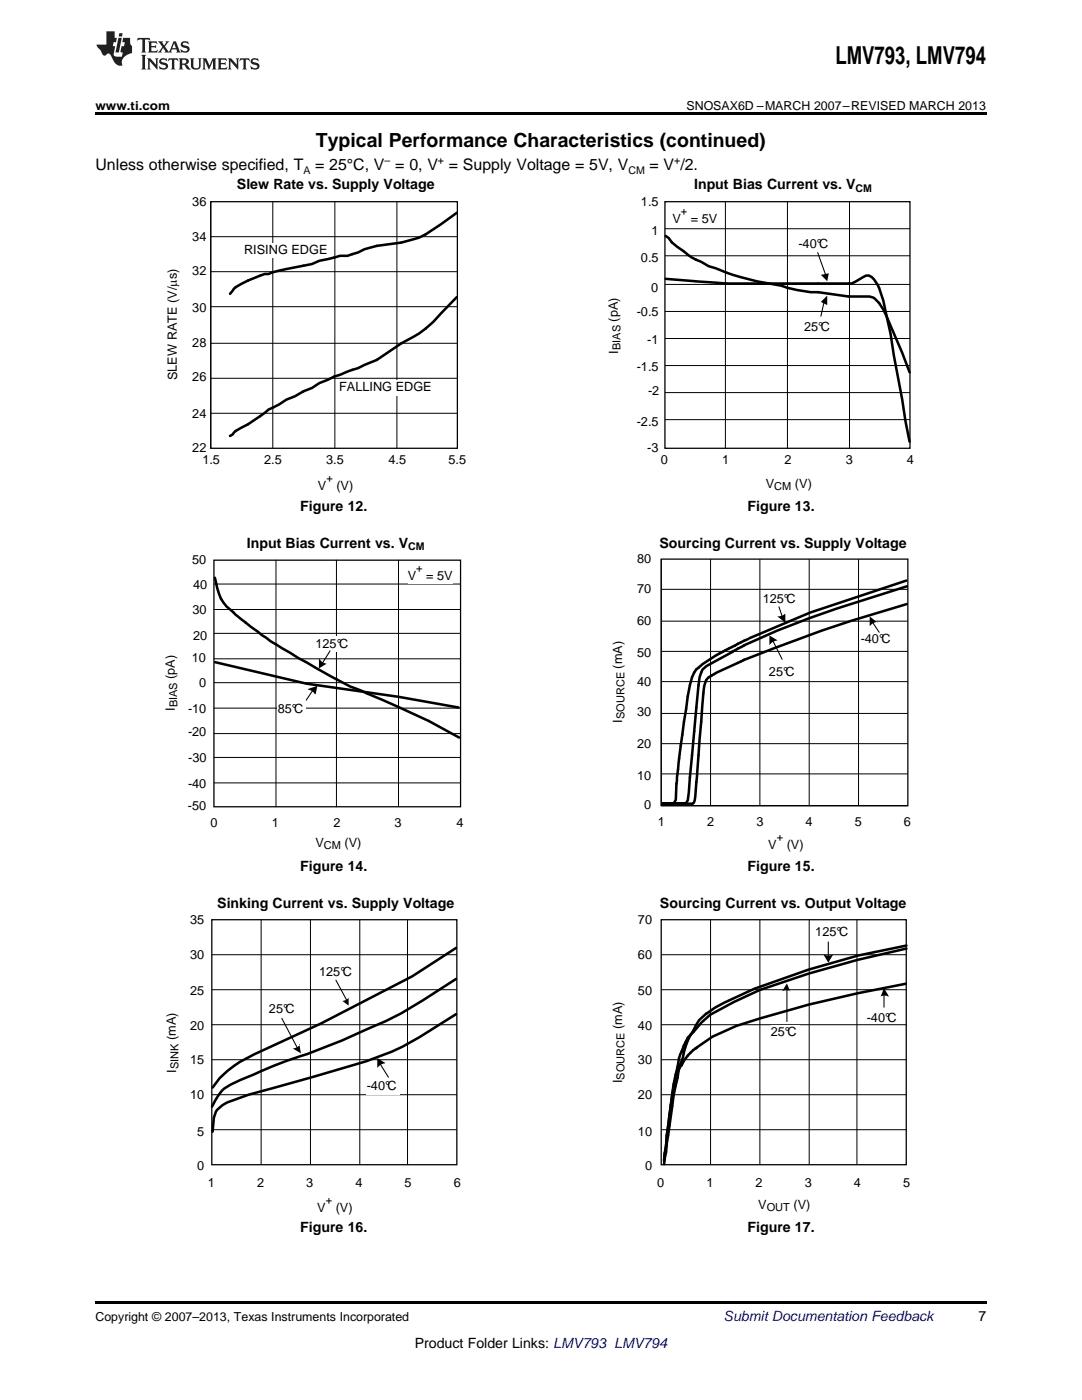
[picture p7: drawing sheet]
<svg xmlns="http://www.w3.org/2000/svg" width="216mm" height="279mm" viewBox="0 0 216 279" stroke-linecap="round" stroke-linejoin="round" font-family="sans-serif">
<path d="M19 259.7h177.8v.5h-177.8z" fill="#000"/>
<g fill="#fff">
<path d="M66.9 247.6h.3v.7h-.3z"/>
<path d="M156.1 247.6h.4v.7h-.4z"/>
</g>
<path d="M91 195.4l-11 6.8a160.5 160.5 0 0 1-19.7 8.5l-3.9 1.3-4.8 2a44.7 44.7 0 0 0-6.8 3.2 11 11 0 0 0-2.5 3.7M91 189.2l-8.8 5.7-18.2 9.4-13.3 6.1a19.8 19.8 0 0 0-8.3 6.6M91 202.4l-7.3 4.6-3.4 1.9-2.2 1-5 1.9-23.5 6.7-3.9 1.4a5.7 5.7 0 0 0-2.6 1.9l-.4 1.3-.3 2.8" fill="none" stroke="#000" stroke-width=".51"/>
<path d="M42.3 183.6h48.9v48.8h-48.9z" fill="none" stroke="#000" stroke-width=".25"/>
<path d="M42.3 197.5h48.9M42.3 190.5h48.9M52.1 183.6v48.8M61.9 183.6v48.8M71.8 183.6v48.8M81.3 183.6v48.8M42.3 218.5h48.9M42.3 211.5h48.9M42.3 204.5h48.9M42.3 225.5h48.9" fill="none" stroke="#000" stroke-width=".2"/>
<g fill="#fff">
<path d="M53.7 199.7h5.7v3.2h-5.7z" fill-rule="evenodd"/>
<path d="M63.5 192.4h7.3v3.2h-7.3z" fill-rule="evenodd"/>
<path d="M73.1 215.3h6.6v3.2h-6.6z" fill-rule="evenodd"/>
</g>
<path d="M67 195.6l2.3 4.1M56.2 203.2l3.2 6.1M75.9 212.4l1.6 2.6" fill="none" stroke="#000" stroke-width=".21"/>
<g fill="#000">
<path d="M58.4 209.2a1.84 1.84 0 0 0 1.5-.7l-.2-.2 .3 1.9z" fill-rule="evenodd"/>
<path d="M68.2 199.8a1.84 1.84 0 0 0 1.5-.8l-.1 .1v1.6z" fill-rule="evenodd"/>
<path d="M75.3 211.2l1.6 .9-.1 .1a2.22 2.22 0 0 0-1.5 .9z" fill-rule="evenodd"/>
</g>
<path d="M172.9 201.6h6.7v3.2h-6.7z" fill-rule="evenodd" fill="#fff"/>
<path d="M180.8 196.3a233.3 233.3 0 0 0-33.9 8.4l-4.7 2.2-3.5 2.4M180.9 189.3l-9.8 2.3-9.8 2.7-9.7 3.3-5.1 2.4-4.8 2.5-1.7 1.6-2.8 3-1.2 2.7a7.4 7.4 0 0 0-.8 3 62.9 62.9 0 0 0-1.9 12.1l-.3 1.9M180.9 188.7l-9.7 2-9.9 2.8-10.8 3.9-5.9 2.7-1.9 1-1.7 1.2M139.1 209.1a7.9 7.9 0 0 0-3.1 3.5l-.6 1.1-.3 1.1a25.8 25.8 0 0 0-1.5 7.7l-1.1 9.3M140.9 202.3l-1.4 1.3-1.2 2.1a12.1 12.1 0 0 0-2 5.2l-.3 .8a7.2 7.2 0 0 0-.8 3.3l-.8 3.6-1.9 13.7M132.9 228.5l-.4 3" fill="none" stroke="#000" stroke-width=".51"/>
<path d="M131.9 183.6h48.9v48.8h-48.9z" fill="none" stroke="#000" stroke-width=".25"/>
<path d="M131.9 197.5h48.9M131.9 190.5h48.9M141.8 183.6v48.8M151.6 183.6v48.8M161.5 183.6v48.8M171 183.6v48.8M131.9 218.5h48.9M131.9 211.5h48.9M131.9 204.5h48.9M131.9 225.5h48.9" fill="none" stroke="#000" stroke-width=".2"/>
<g fill="#fff">
<path d="M162.7 184.5h7v2.9h-7z" fill-rule="evenodd"/>
<path d="M153.8 204.5h5.8v3.2h-5.8z" fill-rule="evenodd"/>
</g>
<path d="M157 197.5v6.4M165.3 188v2.9M176.4 198.5v2.5" fill="none" stroke="#000" stroke-width=".21"/>
<g fill="#000">
<path d="M157 196.3l.7 1.5h.1a1.83 1.83 0 0 0-1.7 0z" fill-rule="evenodd"/>
<path d="M164.3 190.5h.2a2.22 2.22 0 0 0 1.7 0l-.9 1.6z" fill-rule="evenodd"/>
<path d="M176.4 197.2l.9 1.7a1.84 1.84 0 0 0-1.7 0z" fill-rule="evenodd"/>
</g>
<g fill="#fff">
<path d="M66.9 175.6h.3v.7h-.3z"/>
<path d="M156.1 175.6h.4v.7h-.4z"/>
</g>
<path d="M180.8 115.9l-19.2 6.4-12.1 5.1M181 117a221 221 0 0 0-32.6 11.8M142.9 130.8a12.8 12.8 0 0 0-4.4 3.4 22.1 22.1 0 0 0-1.6 7.3l-.7 5.1a140.8 140.8 0 0 0-1.4 13.1l-.5 .6-2.1 .1h6.1l.3-.7 1.6-20.1a9.2 9.2 0 0 1 .9-4.1l1.9-1.3 5.5-2.5M146.3 130l-5.3 2.9a4.5 4.5 0 0 0-1.6 3.8l-2.2 23-.4 .6h-4.6M148.5 128.8l-2.5 1.3M149.3 127.5l-6.3 3.2M180.9 120.6a298.2 298.2 0 0 0-32.6 11.2" fill="none" stroke="#000" stroke-width=".51"/>
<path d="M131.9 111.6h49.3v49.2h-49.3z" fill="none" stroke="#000" stroke-width=".25"/>
<path d="M131.9 111.6v49.2h49.3M131.9 117.6h49.3M141.8 111.6v49.2M151.6 111.6v49.2M161.5 111.6v49.2M171.3 111.6v49.2M131.9 136h49.3M131.9 130h49.3M131.9 124h49.3M131.9 154.4h49.3M131.9 148.4h49.3M131.9 142.4h49.3" fill="none" stroke="#000" stroke-width=".2"/>
<g fill="#fff">
<path d="M152.3 117.9h6.9v3.2h-6.9z" fill-rule="evenodd"/>
<path d="M153.5 132.5h5.7v3.2h-5.7z" fill-rule="evenodd"/>
</g>
<path d="M154.2 127.8l1.9 3.8M155.4 121.1l.7 1.9M174.2 124.3l1.2 1.9" fill="none" stroke="#000" stroke-width=".21"/>
<g fill="#000">
<path d="M153.5 126.8l1.6 1a2.01 2.01 0 0 0-1.6 .9z" fill-rule="evenodd"/>
<path d="M155.1 123h.1a1.84 1.84 0 0 0 1.6-.6l-.1 1.9z" fill-rule="evenodd"/>
<path d="M173.5 123l1.6 1.3v-.2a2.17 2.17 0 0 0-1.6 .8z" fill-rule="evenodd"/>
</g>
<path d="M42.9 115.3a10.8 10.8 0 0 0 2.3 5.7l2.9 2.6a86.9 86.9 0 0 0 13.1 8.6 77.1 77.1 0 0 0 12.1 6.2l6.2 2.7a101.6 101.6 0 0 1 12.1 6.1" fill="none" stroke="#000" stroke-width=".51"/>
<path d="M42.7 111.8h49.2v49.2h-49.2z" fill="none" stroke="#000" stroke-width=".25"/>
<path d="M42.7 116.6h49.2M55.1 111.8v49.2M67.1 111.8v49.2M79.5 111.8v49.2M42.7 121.6h49.2M42.7 126.4h49.2M42.7 131.5h49.2M42.7 136.2h49.2M42.7 141.3h49.2M42.7 146.4h49.2M42.7 151.2h49.2M42.7 156.2h49.2" fill="none" stroke="#000" stroke-width=".2"/>
<g fill="#fff">
<path d="M63 127h7v3.2h-7z" fill-rule="evenodd"/>
<path d="M81.4 112.1h8.9v4.5h-8.9z" fill-rule="evenodd"/>
</g>
<path d="M65.9 129.9l-1.6 2.5" fill="none" stroke="#000" stroke-width=".21"/>
<path d="M63.6 131.5l.2 .1a1.76 1.76 0 0 0 1.4 .8l-1.6 1z" fill-rule="evenodd" fill="#000"/>
<path d="M42.9 132.2l18.2 4.2 18.4 2.7 12 2.1" fill="none" stroke="#000" stroke-width=".51"/>
<path d="M55.4 140.1h5.7v2.8h-5.7z" fill-rule="evenodd" fill="#fff"/>
<path d="M62.4 137.8l-1.3 1.9" fill="none" stroke="#000" stroke-width=".21"/>
<path d="M61.4 137.5l1.9-.6-.4 1.7a2.41 2.41 0 0 0-1.5-1.1z" fill-rule="evenodd" fill="#000"/>
<g fill="#fff">
<path d="M66.9 103.6h.3v.8h-.3z"/>
<path d="M156.1 103.6h.4v.8h-.4z"/>
</g>
<path d="M91.1 42.5a54.2 54.2 0 0 1-7.5 4.9 31.4 31.4 0 0 1-8.4 1.7l-2.5 .6-1.3 .7-2 .7h-1.5l-4.2 .9-1.5 .7-6.5 1.3-2.1 .7h-.8a18.8 18.8 0 0 0-6.2 2.9l-.7 1M91.1 59.3l-3.2 3.3a21.3 21.3 0 0 1-7.8 5.9l-4.9 3.3-3.8 1.7-4.7 1.6-3 1.3-1.5 1-1.7 .7-1.6 1-1.7 .6-1.5 1-2.1 1a30.9 30.9 0 0 1-6.6 4.3l-.5 .7-.6 .3" fill="none" stroke="#000" stroke-width=".51"/>
<path d="M42.1 40.3h49.2v49.2h-49.2z" fill="none" stroke="#000" stroke-width=".25"/>
<path d="M42.1 40.3v49.2M42.1 54.2h49.2M42.1 47.2h49.2M54.4 40.3v49.2M66.8 40.3v49.2M79.2 40.3v49.2M42.1 75.5h49.2M42.1 68.5h49.2M42.1 61.2h49.2M42.1 82.5h49.2" fill="none" stroke="#000" stroke-width=".2"/>
<g fill="#fff">
<path d="M48.7 48.5h16.5v2.9h-16.5z" fill-rule="evenodd"/>
<path d="M67.8 75.8h18.4v3.2h-18.4z" fill-rule="evenodd"/>
</g>
<path d="M132.8 47.1l.6 .4 .7 .9 2.3 1.7a9.2 9.2 0 0 0 3.5 2.2l1.5 .8 1.5 .5a45.7 45.7 0 0 0 13 3.4 22.7 22.7 0 0 0 7.3 1.3l6.1 .9h4.2l.7 .2a7.6 7.6 0 0 1 2.7 3.7l3.1 7.3 1.5 3.9M132.8 55.6l6 .5M138.9 56.2l6.1 .4h24.9l2.4-1.3a1.41 1.41 0 0 1 2.1 .5l1 1.6 .8 2.6 1.5 6.7 .6 4.2 3.2 17.3" fill="none" stroke="#000" stroke-width=".51"/>
<path d="M132.7 40.3h48.9v49.2h-48.9z" fill="none" stroke="#000" stroke-width=".25"/>
<path d="M132.7 56.8h48.9M132.7 51h48.9M132.7 45.6h48.9M144.7 40.3v49.2M157.1 40.3v49.2M169.5 40.3v49.2M132.7 78.4h48.9M132.7 73h48.9M132.7 67.6h48.9M132.7 62.2h48.9M132.7 83.7h48.9" fill="none" stroke="#000" stroke-width=".2"/>
<g fill="#fff">
<path d="M159.3 47.2h6.4v3.2h-6.4z" fill-rule="evenodd"/>
<path d="M160.3 63.7h5.7v3.2h-5.7z" fill-rule="evenodd"/>
</g>
<path d="M163.2 50.4l1.5 4.5M164.4 60.3l-.6 2.8" fill="none" stroke="#000" stroke-width=".21"/>
<path d="M163.8 54.9l1.6-.4-.3 1.6zM163.8 60.3l1.3-1.3v1.9z" fill="#000"/>
<path d="M134.3 40.6h8.9v4.7h-8.9z" fill-rule="evenodd" fill="#fff"/>
<path d="M19 22.5h177.8v.5h-177.8z" fill="#000"/>
<g fill="#231f20">
<path d="M27.5 7.6l-.1 .5 .4-.2h.6v.1v2.1l-.2 .4h1l-.3-.4v-2.1l.1-.1h.5l.5 .2-.2-.5zM29.5 8.3l.2 .3v1.5l-.2 .4h1.8l.2-.6a1.04 1.04 0 0 1-1.3 .2v-.7h.6l.3 .2v-.6l-.3 .2h-.6v-.6l.8-.1 .4 .3-.2-.5zM31.5 8.3l.9 1.1-.9 1.1h.8l-.2-.2 .5-.7 .4 .7-.2 .2h1.5l-.1-.2 .1-.4h.9l.1 .4-.2 .2h1l-.3-.3-.7-1.9h-.5l-.9 2-.8-1 .9-1h-.8l.1 .3-.3 .5-.4-.6 .2-.2zM34.7 8.6l.4 1h-.7zM36.3 8.4a.63 .63 0 0 0-.2 .7 .63 .63 0 0 0 .6 .4l.6 .2 .1 .2a.75 .75 0 0 1-.7 .4 .75 .75 0 0 1-.6-.5l.1 .7 .1-.1a1.11 1.11 0 0 0 1.5-.6 1.13 1.13 0 0 0-1.2-.8l-.1-.4a1.04 1.04 0 0 1 1.2 .2l-.2-.5-.1 .1-.5-.2zM28.2 10.9l.2 .4v2.2l-.2 .4h1l-.3-.4v-2.2l.3-.4zM29.3 11.6l.3 .4v1.5l-.3 .4h.8l-.2-.4v-1.3l1.5 1.7v-1.9l.2-.4h-.7l.2 .4v.9l-1.1-1.3zM32 11.8a.62 .62 0 0 0-.2 .7 .62 .62 0 0 0 .6 .4l.6 .1 .1 .3a.76 .76 0 0 1-.7 .3 .76 .76 0 0 1-.6-.4l.1 .7 .1-.1a1.11 1.11 0 0 0 1.5-.6 1.13 1.13 0 0 0-1.2-.8l-.1-.4a1.04 1.04 0 0 1 1.2 .2l-.2-.6-.1 .1-.5-.1zM33.7 11.6l-.2 .6a.61 .61 0 0 1 .8-.3v1.6l-.2 .4h.9l-.2-.4v-1.6a.63 .63 0 0 1 .8 .3l-.2-.6zM35.6 11.6l.3 .4v1.5l-.3 .4h1l-.2-.2v-.8l.5 .2a.76 .76 0 0 0 1.2 .7l-1-1a.58 .58 0 0 0 .6-.5 .58 .58 0 0 0-.5-.6zM36.4 11.9h.1a.45 .45 0 0 1 .5 .1 .45 .45 0 0 1 .1 .5l-.7 .2zM37.9 11.6l.2 .2a2.17 2.17 0 0 0 .3 1.9 .99 .99 0 0 0 1.6-.6v-1.1l.2-.4h-.7l.2 .2a1.92 1.92 0 0 1-.2 1.8 .6 .6 0 0 1-.9-.5v-1.1l.2-.4zM40.4 11.6l.2 .4v1.5l-.2 .4h.7l-.2-.4v-1.4l.8 1.8 .8-1.8v1.4l-.2 .4h.9l-.2-.4v-1.5l.2-.4h-.8l-.6 1.5-.6-1.5zM43.4 11.6l.2 .4v1.5l-.2 .4h1.8l.2-.6a1.04 1.04 0 0 1-1.3 .1v-.6h.5l.4 .2v-.6l-.4 .2h-.5v-.7h.8l.3 .3-.1-.6zM45.5 11.6l.2 .4v1.5l-.2 .4h.7l-.2-.4v-1.3l1.5 1.7v-1.9l.2-.4h-.7l.2 .4v.9l-1.1-1.3zM47.9 11.6l-.1 .6a.61 .61 0 0 1 .8-.3v1.6l-.3 .4h1l-.3-.4 .1-1.6a.63 .63 0 0 1 .7 .3l-.1-.6zM50.2 11.8a.62 .62 0 0 0-.2 .7 .62 .62 0 0 0 .6 .4l.6 .1 .2 .3a.76 .76 0 0 1-.8 .3 .76 .76 0 0 1-.6-.4l.1 .7 .2-.1a1.11 1.11 0 0 0 1.5-.6 1.13 1.13 0 0 0-1.3-.8l-.1-.4a1.04 1.04 0 0 1 1.2 .2l-.1-.6-.2 .1-.5-.1z"/>
<path d="M21.2 6.3v2.6h-1.9l.1 .4 .7 .9a.91 .91 0 0 0 1 .8 .56 .56 0 0 1 .5-.3 .56 .56 0 0 1 .5 .3l.4 .8a1.53 1.53 0 0 0 1.9 1.2 1.54 1.54 0 0 1 1-2.1l.9-.3v-1.4a1.52 1.52 0 0 1-.3-1.6h-1.4l-.2 .8h.5l-.2 .8h-.4l-.2 1v.2l.4 .1-.2 .8a1.93 1.93 0 0 1-1.6-.3l.3-1.8h-.5l.2-.8h.4l.2-.8h-.4v-1.3zM23.6 7.6l-.6 2.9h.7l.6-2.9zM23.8 6.6l-.1 .7h.6l.2-.7z"/>
</g>
<text font-size="4.9" x="166.7" y="12.8">LMV793, LMV794</text>
<text font-size="3.9" x="63" y="29.3">Typical Performance Characteristics (continued)</text>
<g font-size="3.2">
<text x="19" y="34">Unless otherwise specified, T</text>
<text x="62.9" y="34">= 25°C, V = 0, V = Supply Voltage = 5V, V</text>
<text x="129.6" y="34">= V /2.</text>
</g>
<g font-size="2.8">
<text x="47.3" y="37.7">Slew Rate vs. Supply Voltage</text>
<text x="138.5" y="37.7">Input Bias Current vs. V</text>
<text x="59.9" y="101.9">Figure 12.</text>
<text x="149.2" y="101.9">Figure 13.</text>
<text x="49.2" y="109.3">Input Bias Current vs. V</text>
<text x="131.6" y="109.3">Sourcing Current vs. Supply Voltage</text>
<text x="59.9" y="173.8">Figure 14.</text>
<text x="149.2" y="173.8">Figure 15.</text>
<text x="43.4" y="181.3">Sinking Current vs. Supply Voltage</text>
<text x="131.7" y="181.3">Sourcing Current vs. Output Voltage</text>
<text x="59.9" y="245.8">Figure 16.</text>
<text x="149.2" y="245.8">Figure 17.</text>
<text x="195.3" y="263.6">7</text>
<text x="82.8" y="269">Product Folder Links: LMV793 LMV794</text>
</g>
<text font-size="2.8" fill="#0000c8" x="144.4" y="263.6">Submit Documentation Feedback</text>
<g font-size="2.5">
<text x="19" y="21.9">www.ti.com</text>
<text x="137" y="21.9">SNOSAX6D –MARCH 2007–REVISED MARCH 2013</text>
<text x="38.4" y="41.1">36</text>
<text x="127.9" y="41.1">1.5</text>
<text x="130" y="46.9">1</text>
<text x="134.2" y="44.4">V</text>
<text x="137.9" y="44.4">= 5V</text>
<text x="38.4" y="48">34</text>
<text x="48.7" y="50.7">RISING EDGE</text>
<text x="127.9" y="52.3">0.5</text>
<text x="159.3" y="49.6">-40°C</text>
<text x="38.4" y="54.8">32</text>
<text x="130" y="58.3">0</text>
<text x="38.4" y="62.3">30</text>
<text x="123.3" y="64.2" transform="rotate(-90 123.3 64.2)">(pA)</text>
<text x="127" y="63.1">-0.5</text>
<text x="38.4" y="69.2">28</text>
<text x="123.3" y="70.6" transform="rotate(-90 123.3 70.6)">I</text>
<text x="129.2" y="68.6">-1</text>
<text x="160.4" y="66">25°C</text>
<text x="35.3" y="75.9" transform="rotate(-90 35.3 75.9)">SLEW RATE (V/Ps)</text>
<text x="38.4" y="76">26</text>
<text x="127" y="74">-1.5</text>
<text x="38.4" y="83.3">24</text>
<text x="67.7" y="78.1">FALLING EDGE</text>
<text x="129.3" y="78.8">-2</text>
<text x="127" y="85">-2.5</text>
<text x="38.4" y="90.1">22</text>
<text x="40.4" y="92.6">1.5</text>
<text x="52.7" y="92.6">2.5</text>
<text x="65.1" y="92.6">3.5</text>
<text x="77.5" y="92.6">4.5</text>
<text x="89.5" y="92.6">5.5</text>
<text x="129.2" y="90.1">-3</text>
<text x="131.9" y="92.7">0</text>
<text x="144.1" y="92.7">1</text>
<text x="156.6" y="92.7">2</text>
<text x="168.8" y="92.7">3</text>
<text x="181" y="92.7">4</text>
<text x="63.4" y="97.9">V</text>
<text x="67.1" y="97.9">(V)</text>
<text x="152.8" y="97.3">V</text>
<text x="158.6" y="97.3">(V)</text>
<text x="38.3" y="112.6">50</text>
<text x="127.1" y="112.4">80</text>
<text x="38.5" y="117.6">40</text>
<text x="81.4" y="115.8">V</text>
<text x="85.1" y="115.8">= 5V</text>
<text x="127.1" y="118.4">70</text>
<text x="38.4" y="122.5">30</text>
<text x="127.1" y="124.7">60</text>
<text x="152.2" y="120.3">125°C</text>
<text x="38.5" y="127.7">20</text>
<text x="63" y="129.4">125°C</text>
<text x="127.1" y="131.1">50</text>
<text x="171.7" y="128.3">-40°C</text>
<text x="34.9" y="135.5" transform="rotate(-90 34.9 135.5)">(pA)</text>
<text x="38.3" y="132">10</text>
<text x="39.8" y="137.1">0</text>
<text x="124.2" y="133.4" transform="rotate(-90 124.2 133.4)">(mA)</text>
<text x="127.1" y="136.9">40</text>
<text x="153.4" y="134.9">25°C</text>
<text x="34.9" y="141.9" transform="rotate(-90 34.9 141.9)">I</text>
<text x="37.5" y="142.3">-10</text>
<text x="55.4" y="142.2">85°C</text>
<text x="127.1" y="142.9">30</text>
<text x="37.5" y="146.8">-20</text>
<text x="124.2" y="144.2" transform="rotate(-90 124.2 144.2)">I</text>
<text x="127.1" y="149.3">20</text>
<text x="37.5" y="152">-30</text>
<text x="127.1" y="155.6">10</text>
<text x="37.5" y="161.7">-50</text>
<text x="37.5" y="157.2">-40</text>
<text x="128.6" y="161.5">0</text>
<text x="42" y="165.1">0</text>
<text x="54.2" y="165.1">1</text>
<text x="66.5" y="165.1">2</text>
<text x="78.7" y="165.1">3</text>
<text x="91.1" y="165.1">4</text>
<text x="131.3" y="164.9">1</text>
<text x="141.1" y="164.9">2</text>
<text x="150.9" y="164.9">3</text>
<text x="160.7" y="164.9">4</text>
<text x="170.6" y="164.9">5</text>
<text x="180.4" y="164.9">6</text>
<text x="62.9" y="169">V</text>
<text x="68.8" y="169">(V)</text>
<text x="153.3" y="169.5">V</text>
<text x="157" y="169.5">(V)</text>
<text x="37.9" y="184.4">35</text>
<text x="127.3" y="184.4">70</text>
<text x="37.9" y="191.3">30</text>
<text x="127.3" y="191.3">60</text>
<text x="162.7" y="186.7">125°C</text>
<text x="63.7" y="194.9">125°C</text>
<text x="37.9" y="198.6">25</text>
<text x="53.7" y="202.2">25°C</text>
<text x="127.3" y="198.6">50</text>
<text x="173" y="204">-40°C</text>
<text x="35.1" y="207.5" transform="rotate(-90 35.1 207.5)">(mA)</text>
<text x="37.9" y="205.6">20</text>
<text x="124.2" y="205.4" transform="rotate(-90 124.2 205.4)">(mA)</text>
<text x="127.3" y="205.6">40</text>
<text x="153.8" y="206.9">25°C</text>
<text x="35.1" y="214.1" transform="rotate(-90 35.1 214.1)">I</text>
<text x="37.9" y="212.4">15</text>
<text x="127.3" y="212.4">30</text>
<text x="37.9" y="219.3">10</text>
<text x="73.2" y="217.6">-40°C</text>
<text x="124.2" y="216.2" transform="rotate(-90 124.2 216.2)">I</text>
<text x="127.3" y="219.3">20</text>
<text x="39.4" y="226.6">5</text>
<text x="127.3" y="226.6">10</text>
<text x="39.4" y="233.4">0</text>
<text x="128.7" y="233.4">0</text>
<text x="41.5" y="236.9">1</text>
<text x="51.3" y="236.9">2</text>
<text x="61.1" y="236.9">3</text>
<text x="70.9" y="236.9">4</text>
<text x="80.7" y="236.9">5</text>
<text x="90.5" y="236.9">6</text>
<text x="131.1" y="236.9">0</text>
<text x="141" y="236.9">1</text>
<text x="150.8" y="236.9">2</text>
<text x="160.6" y="236.9">3</text>
<text x="170.4" y="236.9">4</text>
<text x="180.2" y="236.9">5</text>
<text x="63.3" y="241.9">V</text>
<text x="67" y="241.9">(V)</text>
<text x="151.3" y="241.3">V</text>
<text x="158.3" y="241.3">(V)</text>
<text x="19" y="263.6">Copyright © 2007–2013, Texas Instruments Incorporated</text>
</g>
<g font-size="2.2">
<text x="135.9" y="42.8">+</text>
<text x="123.8" y="69.9" transform="rotate(-90 123.8 69.9)">BIAS</text>
<text x="65.1" y="96.3">+</text>
<text x="154.5" y="97.8">CM</text>
<text x="83.1" y="114.2">+</text>
<text x="35.4" y="141.2" transform="rotate(-90 35.4 141.2)">BIAS</text>
<text x="124.6" y="143.5" transform="rotate(-90 124.6 143.5)">SOURCE</text>
<text x="155" y="167.8">+</text>
<text x="64.6" y="169.5">CM</text>
<text x="35.6" y="213.4" transform="rotate(-90 35.6 213.4)">SINK</text>
<text x="124.6" y="215.5" transform="rotate(-90 124.6 215.5)">SOURCE</text>
<text x="65" y="240.3">+</text>
<text x="153" y="241.7">OUT</text>
</g>
<g font-size="2.1">
<text x="60.5" y="34.6">A</text>
<text x="76.7" y="32.7">–</text>
<text x="87.4" y="32.7">+</text>
<text x="125.4" y="34.6">CM</text>
<text x="134.5" y="32.7">+</text>
<text x="170.7" y="38.3">CM</text>
<text x="81.5" y="109.9">CM</text>
</g>
</svg>
